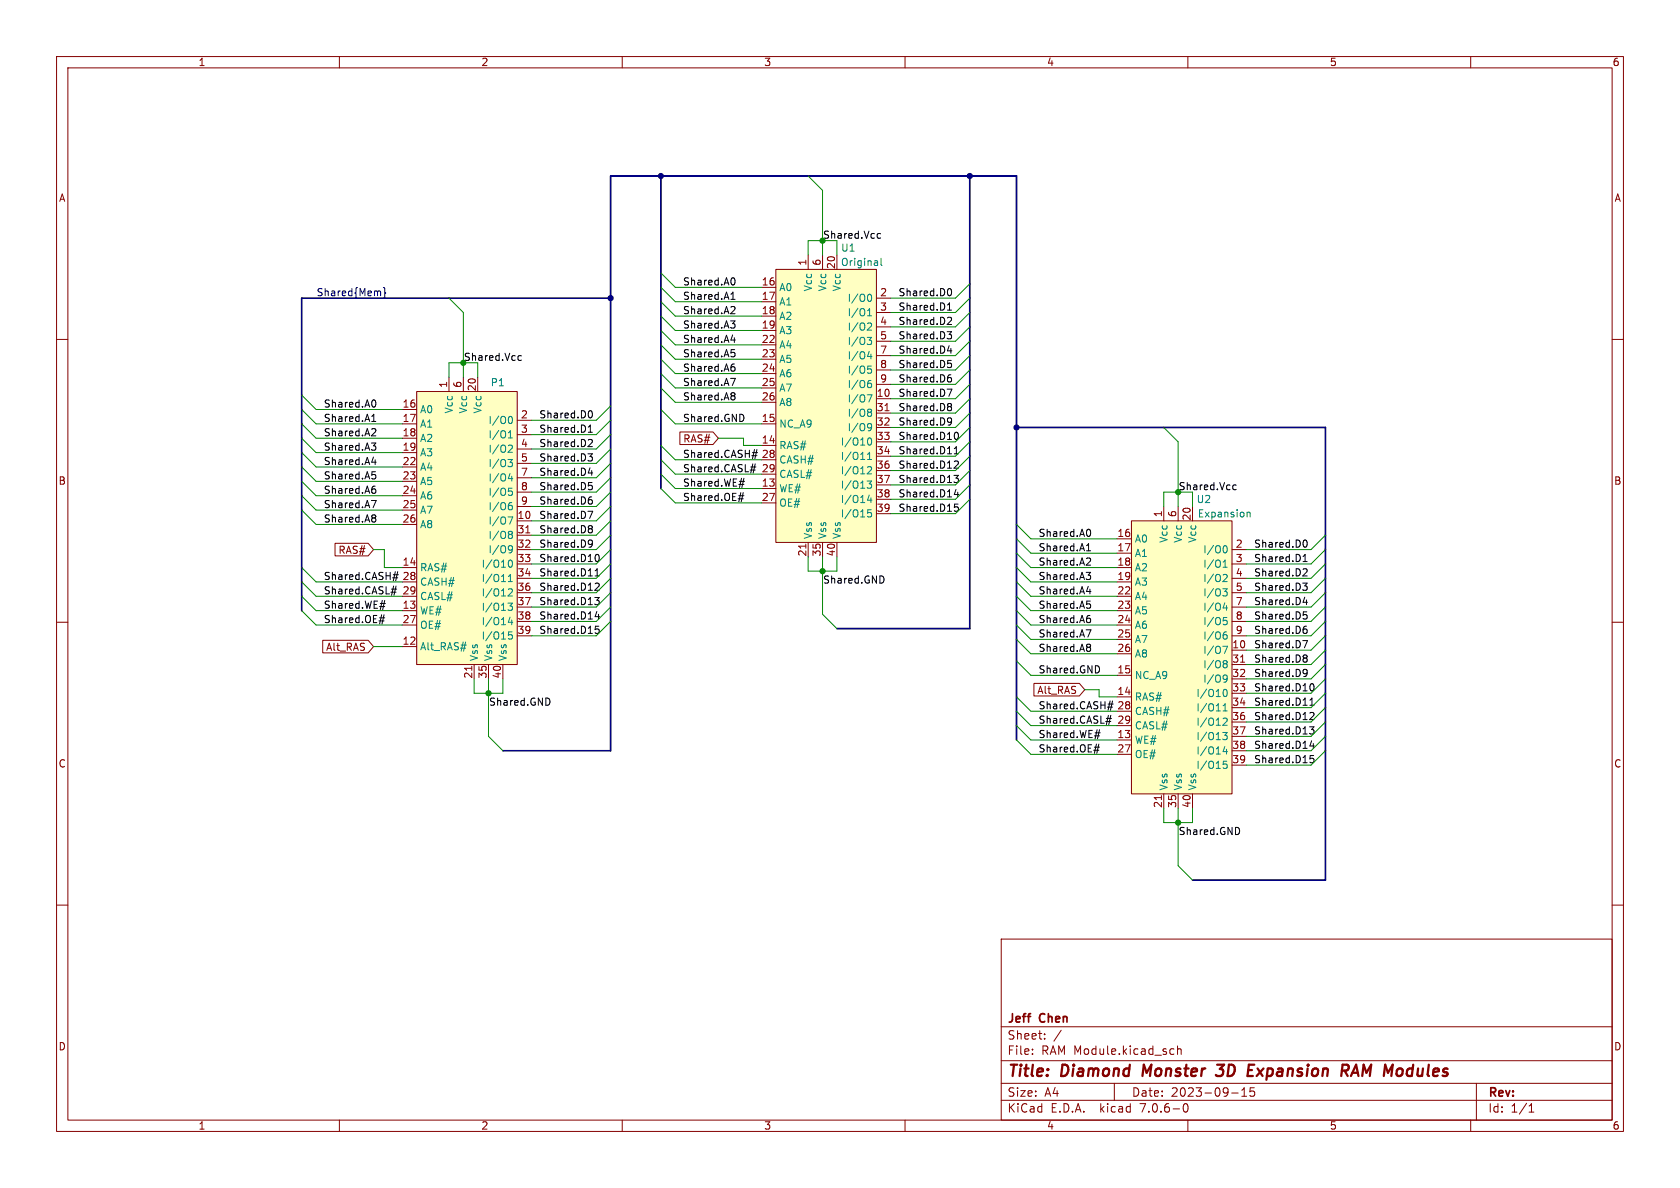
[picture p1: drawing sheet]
<svg xmlns="http://www.w3.org/2000/svg" width="297mm" height="210mm" viewBox="0 0 297 210" stroke-linecap="round" stroke-linejoin="round" font-family="sans-serif">
<g fill="none" stroke="#840000" stroke-width=".18">
<path d="M10 10h277v190h-277zM12 12h273v186h-273zM60 10v2M110 10v2M160 10v2M210 10v2M260 10v2M10 60h2M134.6 50.8h2.6M134.6 53.3h2.6M134.6 55.9h2.6M134.6 58.4h2.6"/>
<path d="M137.2 47.6h17.7v48.3h-17.7zM142.9 45.1v2.5M145.4 45.1v2.5M148 45.1v2.5M154.9 52.7h2.6M154.9 55.2h2.6M154.9 57.8h2.6M285 60h2M71.1 74.9h2.6M71.1 72.4h2.6M71.1 77.5h2.6M73.7 69.2h17.7v48.3h-17.7z"/>
<path d="M79.4 66.7v2.5M81.9 66.7v2.5M84.5 66.7v2.5M91.4 74.3h2.6M91.4 76.8h2.6M91.4 79.4h2.6M120.2 76.4h5.8l1 1.1-1 1.1h-5.8zM134.6 78.7h2.6M134.6 61h2.6M134.6 63.5h2.6M134.6 66h2.6M134.6 68.6h2.6"/>
<path d="M134.6 71.1h2.6M134.6 74.9h2.6M154.9 70.5h2.6M154.9 73h2.6M154.9 75.6h2.6M154.9 78.1h2.6M154.9 60.3h2.6M154.9 62.9h2.6M154.9 65.4h2.6M154.9 67.9h2.6M156.5 72.6h.7M59.2 96h5.9l.9 1.2-.9 1.1h-5.9z"/>
<path d="M71.1 80h2.6M71.1 82.6h2.6M71.1 85.1h2.6M71.1 87.6h2.6M71.1 90.2h2.6M71.1 92.7h2.6M91.4 92.1h2.6M91.4 94.6h2.6M91.4 97.2h2.6M91.4 99.7h2.6M91.4 81.9h2.6M91.4 84.5h2.6"/>
<path d="M91.4 87h2.6M91.4 89.5h2.6M93 94.2h.7M134.6 86.4h2.6M134.6 88.9h2.6M134.6 81.3h2.6M134.6 83.8h2.6M142.5 96.2v.7M142.9 95.9v2.5M145.4 95.9v2.5M148 95.9v2.5M154.9 80.6h2.6"/>
<path d="M154.9 83.2h2.6M154.9 85.7h2.6M154.9 88.3h2.6M154.9 90.8h2.6M197.5 95.3h2.5M197.5 97.8h2.5M200 92.1h17.8v48.2h-17.8zM205.7 89.5v2.6M208.3 89.5v2.6M210.8 89.5v2.6M217.8 97.2h2.5M217.8 99.7h2.5"/>
<path d="M10 110h2M57.1 113.2h8l.9 1.1-.9 1.1h-8zM71.1 108h2.6M71.1 100.3h2.6M71.1 110.5h2.6M71.1 102.9h2.6M71.1 105.4h2.6M71.1 114.3h2.6M83.4 117.8v.7M83.8 117.5v2.5M86.4 117.5v2.5M88.9 117.5v2.5"/>
<path d="M91.4 102.2h2.6M91.4 104.8h2.6M91.4 107.3h2.6M91.4 109.9h2.6M91.4 112.4h2.6M197.5 108h2.5M197.5 100.3h2.5M197.5 110.5h2.5M197.5 102.9h2.5M197.5 105.4h2.5M197.5 113h2.5M197.5 115.6h2.5"/>
<path d="M197.5 119.4h2.5M217.8 102.2h2.5M217.8 104.8h2.5M217.8 107.3h2.5M217.8 109.9h2.5M217.8 112.4h2.5M217.8 114.9h2.5M217.8 117.5h2.5M219.3 117.1h.7M285 110h2M182.8 120.8h8l1 1.1-1 1.1h-8zM197.5 130.8h2.5"/>
<path d="M197.5 123.2h2.5M197.5 133.4h2.5M197.5 125.7h2.5M197.5 128.3h2.5M217.8 120h2.5M217.8 122.6h2.5M217.8 125.1h2.5M217.8 127.6h2.5M217.8 130.2h2.5M217.8 132.7h2.5M217.8 135.3h2.5M10 160h2"/>
<path d="M205.3 140.6v.8M205.7 140.3v2.6M208.3 140.3v2.6M210.8 140.3v2.6M285 160h2M177 166h108v32h-108zM60 198v2M110 198v2M160 198v2M177 194.5h108M177 191.5h108M177 187.5h108"/>
<path d="M177 181.5h108M182.5 186.3v.1M182.5 185.5v.1M184.7 183.6v.1M184.7 182.8v.1M187.6 182.1l-1.3 2M197 191.5v3M207.1 185.4l.4 .1M207.5 186.3l-.4 .1M208.2 185.5l.2-.1 .3 .1 .1 .9M208.2 184.9v1.5M209.3 195.2l.2-.1a.81 .81 0 0 1 .6 .6 .81 .81 0 0 1-.3 .8l-.1 .1a.81 .81 0 0 1-.4-1.4z"/>
<path d="M210 198v2M217.7 193.2h1.2M219.5 193.8h.9M219.5 192.7l.5-.4v1.5M221.7 192.3h-.7v.7l.2-.1h.5l.1 .3-.1 .5-.2 .1-.5-.1M260 198v2M261 191.5v6.5M270.3 196.6h.9M270.3 195.5l.4-.4v1.5"/>
</g>
<path d="M202.2 188.2l-.2 2M214.9 190l.3 .2h.6l.3-.2M215.2 188.2h1.2l-.8 .8 .5 .1M220.5 190.2h1M220.8 188.2h.9M223.4 188.9l-1.2 1.3M237.7 189.3l.6 .9M238.1 188.2l.2 .1a.58 .58 0 0 1-.3 1M239.1 189.6h.9M239.7 188.2l-.9 2" fill="none" stroke="#840000" stroke-width=".4"/>
<g fill="#ffffc2" stroke="#ffffc2" stroke-width=".18">
<path d="M137.2 47.6h17.7v48.3h-17.7z"/>
<path d="M73.7 69.2h17.7v48.3h-17.7z"/>
<path d="M200 92.1h17.8v48.2h-17.8z"/>
</g>
<g fill="none" stroke="#008484" stroke-width=".18">
<path d="M153.3 59.6h.8l-.4 .5 .3 .1 .1 .5-.3 .2h-.3M153.4 55.8h.7M153.4 54.9l.3-.3v1.2M153.5 52.1l.2-.1a.68 .68 0 0 1 .4 .6 .68 .68 0 0 1-.4 .7l-.2-.1M153.5 57.1l.5 .1 .1 .3-.8 .9h.8M155.8 45.7v1.1l.1 .1M89.9 77.4h.7M89.9 76.5l.3-.4v1.3M90 73.7l.2-.1a.68 .68 0 0 1 .4 .6 .68 .68 0 0 1-.4 .7l-.2-.1M90 78.7h.5l.1 .3-.8 1h.8M153.3 69.8h.9l-.6 1.3M153.4 77.9l.1-.4 .2-.1a.68 .68 0 0 1 .4 .6 .68 .68 0 0 1-.4 .7l-.2-.1-.1-.4"/>
<path d="M153.4 64.7h.6M153.5 65.2h.3l.3 .2-.1 .5-.5 .1M153.6 67.7l.4 .1 .1 .2-.1 .4-.4 .1M153.6 72.3h.2l.3 .3-.3 .3M153.6 74.9l.4 .1a.84 .84 0 0 1-.3 1.1h-.2M153.6 72.9h.2M153.7 62.1l-.3 .9h.8M153.8 72.9l.3 .2v.3l-.1 .1-.4 .1M154 62.6v.8M154 67.3h-.4M154.1 75.4l-.1 .2-.4 .1M89.8 81.2h.8l-.4 .5 .3 .1 .1 .5-.3 .2h-.3"/>
<path d="M89.8 91.4h.9l-.6 1.3M89.9 99.5l.1-.4 .2-.1a.68 .68 0 0 1 .4 .6 .68 .68 0 0 1-.4 .7l-.2-.1-.1-.4M89.9 86.3h.6M90 86.8h.3l.3 .2-.1 .5-.5 .1M90.1 89.3l.4 .1 .1 .2-.1 .4-.4 .1M90.1 93.9h.2l.3 .3-.3 .3M90.1 96.5l.4 .1a.84 .84 0 0 1-.3 1.1h-.2M90.1 94.5h.2M90.2 83.7l-.3 .9h.8M90.3 94.5l.3 .2v.3l-.1 .1-.4 .1M90.5 84.2v.8M90.5 88.8l-.4 .1"/>
<path d="M90.6 97l-.1 .2-.4 .1M153.3 85h.8l-.4 .5 .3 .1v.6l-.2 .1-.4-.1M153.4 82.6l.4-.1 .3 .4-.8 .9h.8M153.4 80.3l.3-.3v1.2M153.4 81.2h.7M153.7 87.5l-.3 .9h.8M154 88v.8M154 90.1h-.6v.6l.1-.1 .5 .1 .1 .1-.1 .5-.2 .1-.4-.1M216.2 99.4l.4-.4v1.3M216.4 96.5h.1a.68 .68 0 0 1 .5 .6 .68 .68 0 0 1-.5 .6h-.1M220.5 90.5v.9M220.5 90.7l.1-.2 .3 .1 .1 .8"/>
<path d="M81.5 114h.9M89.8 106.6h.8l-.4 .5 .3 .1v.6l-.2 .1-.4-.1M89.9 104.2l.4-.1 .3 .3-.8 1h.8M89.9 101.9l.3-.4v1.3M89.9 102.8h.7M90.2 109.1l-.3 .9h.8M90.5 109.6v.8M90.5 111.7h-.6v.6l.1-.1h.5l.1 .2-.1 .5-.2 .1-.4-.1M216.2 104.1h.8l-.5 .5 .4 .1 .1 .4-.3 .3h-.3M216.2 114.2h.8l-.5 1.3M216.2 100.3h.8M216.3 109.2h.6"/>
<path d="M216.4 101.5l.4 .1 .2 .3-.8 .9h.8M216.4 109.6h.3l.3 .3-.2 .5h-.4M216.5 112.2h.3l.2 .2-.1 .5-.4 .1M216.5 116.8h.2l.3 .2-.3 .3M216.5 119.3l.4 .1a.84 .84 0 0 1-.3 1.2h-.2M216.5 117.3h.2M216.5 106.6l-.3 .9h.8M216.7 117.3l.3 .3v.2l-.2 .2-.3 .1M216.8 111.7l-.3 .1M216.8 107v.9M217 119.9l-.2 .2h-.3M216.2 129.5h.8l-.5 .5 .4 .1v.5l-.2 .2-.5-.1"/>
<path d="M216.2 122.3l.2-.3 .1-.1a.68 .68 0 0 1 .5 .6 .68 .68 0 0 1-.5 .6l-.1-.1-.2-.3M216.2 127.1l.5-.2 .3 .4-.8 .9h.8M216.2 124.8l.4-.4v1.3M216.2 125.7h.8M216.5 132l-.3 .9h.8M216.8 132.4v.9M216.9 134.6h-.6l-.1 .6 .2-.2 .4 .1 .2 .2-.1 .4-.2 .1-.5-.1"/>
</g>
<g fill="none" stroke="#000" stroke-width=".18">
<path d="M129.2 56.7h.7l-.4 .5 .4 .1v.5l-.2 .2h-.4M129.2 52.9h.7M129.2 52l.4-.4v1.3M129.4 54.2h.4l.1 .3-.7 1h.7M129.5 49.1a.68 .68 0 0 1 .5 .6 .68 .68 0 0 1-.5 .7M129.8 59.7v.8M155.1 42l.2 .1h.4M155.7 41.3h-.4l-.2 .1M167.4 58.6h.8l-.4 .5 .4 .1v.5l-.2 .2h-.4M167.5 54.8h.7M167.5 53.9l.4-.3v1.2M167.7 51.1l.1-.1a.68 .68 0 0 1 .4 .6 .68 .68 0 0 1-.4 .7l-.1-.1"/>
<path d="M167.7 56.1l.4 .1 .1 .3-.8 .9h.8M65.7 78.3h.7l-.4 .5 .4 .1v.4l-.2 .3h-.4M65.7 74.5h.7M65.7 73.6l.4-.4v1.3M65.9 75.8h.4l.1 .3-.7 .9h.7M66 70.7a.68 .68 0 0 1 .5 .6 .68 .68 0 0 1-.5 .7M91.6 63.6l.2 .1h.4M92.2 62.9h-.4l-.2 .1M104 76.4h.7M104 75.5l.4-.4v1.3M104.2 77.7h.4l.1 .3-.8 1h.8M104.2 72.7l.1-.1a.68 .68 0 0 1 .4 .6 .68 .68 0 0 1-.4 .7l-.1-.1"/>
<path d="M129.2 66.9h.8l-.5 1.3M129.2 60.1h.8M129.3 61.8h.6M129.4 62.3h.3l.2 .2v.5l-.5 .1M129.5 69.4h.2l.2 .3-.2 .3M129.5 64.8h.2l.2 .3v.4l-.4 .1M129.5 70h.2M129.7 70l.2 .2v.3l-.2 .2h-.2M129.8 64.3l-.3 .1M131.3 73.3l.2 .5-.2 .6M133.4 79.5l-.4 1.6M133.8 79.5l-.3 1.6"/>
<path d="M167.4 68.8h.9l-.6 1.3M167.6 63.7h.6M167.7 64.2h.3l.2 .2v.5l-.5 .1M167.7 66.7h.3l.2 .3v.4l-.5 .1M167.7 71.3h.3l.2 .3-.2 .3M167.7 73.9l.5 .1a.84 .84 0 0 1-.3 1.1h-.3M167.7 71.9h.3M167.8 61.1l-.3 .9h.8M168 71.9l.2 .1v.4l-.2 .2h-.3M168.1 61.6v.8M168.1 66.3h-.4M168.2 74.4l-.2 .3h-.3"/>
<path d="M168.7 79.3l.4-.3v1.2M168.7 76.9l.1-.4 .2-.1a.68 .68 0 0 1 .5 .6 .68 .68 0 0 1-.5 .7l-.2-.1-.1-.4M65.7 88.5h.8l-.5 1.2M65.7 81.7h.8M65.8 83.4h.6M65.9 83.9h.3l.2 .2-.1 .5-.4 .1M66 91h.2l.2 .3-.2 .3M66 86.4h.2l.2 .3v.4l-.4 .1M66 91.6h.2M66.2 91.6l.2 .2v.2l-.2 .3h-.2M66.3 81.3v.8M66.3 85.9l-.3 .1"/>
<path d="M103.9 80.2h.8l-.4 .5 .4 .1v.4l-.2 .3h-.4M103.9 90.4h.9l-.6 1.3M104.1 85.3h.6M104.2 85.8h.3l.2 .2v.5l-.5 .1M104.2 88.3h.3l.2 .3v.4l-.5 .1M104.2 92.9h.3l.2 .3-.2 .3M104.2 95.5l.5 .1a.84 .84 0 0 1-.3 1.1h-.3M104.2 93.5h.3M104.3 82.7l-.3 .9h.8M104.5 93.5l.2 .1v.3l-.2 .3h-.3M104.6 83.2v.8M104.6 87.8l-.4 .1"/>
<path d="M104.7 96l-.2 .2h-.3M105.2 98.5l.1-.4 .2-.1a.68 .68 0 0 1 .5 .6 .68 .68 0 0 1-.5 .7l-.2-.1-.1-.4M130.5 88.2h.9M130.6 85.6h.9M130.6 87.6h.9M130.7 85.1h.9M131 87.1l-.4 1.6M131.4 87.1l-.4 1.6M131.5 84.5l-.3 1.7M132.6 83.1h.9M132.7 82.5h.9M132.9 80.6h.9"/>
<path d="M133 80h.9M133.1 82l-.4 1.6M133.5 82l-.4 1.6M168.6 84h.8l-.4 .5 .4 .1v.6l-.2 .1-.5-.1M168.7 80.2h.7M168.7 81.6l.5-.1 .2 .4-.8 .9h.8M169 86.5l-.3 .9h.8M169.3 87v.8M169.4 89.1h-.6l-.1 .6 .2-.1 .4 .1 .1 .1v.5l-.2 .1-.5-.1M192.1 97.4h.7M192.1 96.5l.3-.4v1.3M192.3 98.6l.4 .1 .1 .3-.8 .9h.8"/>
<path d="M192.4 93.6a.68 .68 0 0 1 .4 .6 .68 .68 0 0 1-.4 .6M218 86.5l.2 .1 .3-.1M218.5 85.8l-.3-.1-.2 .1M230.4 99.3h.7M230.4 98.4l.3-.4v1.3M230.5 95.5h.2a.68 .68 0 0 1 .4 .6 .68 .68 0 0 1-.4 .6h-.2M67 109.8h.9M67.1 107.2h.9M67.1 109.2h.9M67.2 106.7h.9M67.5 108.7l-.4 1.6M67.9 108.7l-.4 1.6"/>
<path d="M68 106.1l-.3 1.7M69.1 104.7h.9M69.2 104.1h.9M69.4 102.1h.9M69.5 101.6h.9M69.6 103.6l-.4 1.6M69.9 101.1l-.4 1.6M70 103.6l-.4 1.6M70.3 101.1l-.3 1.6M105.1 105.6h.8l-.4 .5 .4 .1v.6l-.2 .1-.5-.1M105.2 103.2l.5-.1 .2 .3-.8 1h.8M105.2 101.8h.7"/>
<path d="M105.2 100.9l.4-.4v1.3M105.5 108.1l-.3 .9h.8M105.8 108.6v.8M105.9 110.7h-.6l-.1 .6 .2-.1h.4l.1 .2v.5l-.2 .1-.5-.1M156 101.9l.3 .5-.3 .6M192 101.2h.8l-.4 .5 .3 .1 .1 .4-.2 .2h-.4M192 111.3h.9l-.6 1.3M192.1 104.6h.8M192.1 106.3h.6M192.3 106.7h.3l.2 .3-.1 .4-.4 .1M192.3 109.3h.3l.2 .2-.1 .4-.4 .2M192.3 113.9h.3l.2 .2-.2 .3"/>
<path d="M192.3 114.4h.3M192.6 114.4l.2 .3v.2l-.2 .2h-.3M192.7 104.1v.9M192.7 108.8l-.4 .1M194.1 117.7l.3 .5-.3 .7M230.3 103.1h.8l-.4 .5 .3 .1 .1 .4-.3 .3h-.3M230.3 113.2h.8l-.5 1.3M230.4 108.2h.6M230.5 100.5l.5 .1 .1 .3-.8 .9h.8M230.5 108.6h.3l.3 .3-.1 .4-.5 .1M230.6 111.2h.2l.3 .2-.1 .5-.4 .1M230.6 115.8h.2l.3 .2-.3 .3"/>
<path d="M230.6 118.3l.4 .1a.84 .84 0 0 1-.3 1.2h-.2M230.6 116.3h.2M230.7 105.6l-.3 .9h.7M230.8 116.3l.2 .1 .1 .4-.3 .3h-.2M231 110.7l-.4 .1M231 106v.9M231.1 118.9l-.3 .2h-.2M97 123.5l.2 .4-.2 .7M193.4 132.6h.9M193.5 130.1h.9M193.5 132.1h.9M193.6 129.5h.9"/>
<path d="M193.8 131.5l-.3 1.7M194.3 131.5l-.4 1.7M194.4 129l-.4 1.6M195.5 127.5h.9M195.6 127h.9M195.8 125h.9M195.9 124.5h.9M196 126.5l-.4 1.6M196.3 123.9l-.4 1.6M196.4 126.5l-.4 1.6M196.7 123.9l-.4 1.6M231.5 128.5h.8l-.4 .5 .3 .1v.5l-.1 .2-.5-.1"/>
<path d="M231.6 121.3l.1-.3 .2-.1a.68 .68 0 0 1 .4 .6 .68 .68 0 0 1-.4 .6l-.2-.1-.1-.4M231.6 126.1l.5-.2 .2 .4-.8 .9h.8M231.6 124.7h.7M231.6 123.8l.3-.4v1.3M231.9 131l-.3 .9h.8M232.2 131.4v.9M232.2 133.6h-.6v.6l.2-.2 .4 .1 .1 .2-.1 .4-.1 .1-.5-.1M218.9 146.3l.2 .5-.2 .7"/>
</g>
<path d="M67.2 51.5l.1 .8M67.8 50.8l.2 .2v.6l.2 .2-.2 .2v.6l-.2 .2" fill="none" stroke="#000084" stroke-width=".18"/>
<path d="M116.8 31.1v55.3M171.4 31.1v80h-23.4M107.9 52.7h-54.6v55.3M179.7 75.6h54.6v80h-23.5M179.7 130.8v-99.7h-71.8v101.6h-19" fill="none" stroke="#000084" stroke-width=".3"/>
<g fill="none" stroke="#008400" stroke-width=".18">
<path d="M142.9 31.1l2.5 2.6v11.4M79.4 52.7l2.5 2.5v11.5M116.8 55.9l2.6 2.5h15.2M116.8 58.4l2.6 2.6h15.2M116.8 48.3l2.6 2.5h15.2M116.8 53.3l2.6 2.6h15.2M116.8 50.8l2.6 2.5h15.2M145.4 42.5h-2.5v2.6M148 42.5v2.6M171.4 50.2l-2.5 2.5h-11.4M171.4 52.7l-2.5 2.5h-11.4M171.4 55.2l-2.5 2.6h-11.4"/>
<path d="M171.4 57.8l-2.5 2.5h-11.4M53.3 74.9l2.6 2.6h15.2M53.3 72.4l2.6 2.5h15.2M53.3 69.9l2.6 2.5h15.2M53.3 77.5l2.6 2.5h15.2M81.9 64.1h-2.5v2.6M84.5 64.1v2.6M107.9 79.4l-2.5 2.5h-11.4M107.9 76.8l-2.5 2.6h-11.4M107.9 71.8l-2.5 2.5h-11.4M107.9 74.3l-2.5 2.5h-11.4M116.8 78.7l2.6 2.6h15.2"/>
<path d="M116.8 61l2.6 2.5h15.2M116.8 63.5l2.6 2.5h15.2M116.8 66l2.6 2.6h15.2M116.8 68.6l2.6 2.5h15.2M116.8 72.4l2.6 2.5h15.2M127 77.5h4.4v1.2h3.2M171.4 73l-2.5 2.6h-11.4M171.4 70.5l-2.5 2.5h-11.4M171.4 65.4l-2.5 2.5h-11.4M171.4 67.9l-2.5 2.6h-11.4M171.4 78.1l-2.5 2.5h-11.4M171.4 75.6l-2.5 2.5h-11.4"/>
<path d="M171.4 62.9l-2.5 2.5h-11.4M171.4 60.3l-2.5 2.6h-11.4M205.7 75.6l2.6 2.5v11.4M53.3 85.1l2.6 2.5h15.2M53.3 82.6l2.6 2.5h15.2M53.3 80l2.6 2.6h15.2M53.3 90.2l2.6 2.5h15.2M53.3 87.6l2.6 2.6h15.2M66 97.2h1.9v3.1h3.2M107.9 99.7l-2.5 2.5h-11.4M107.9 97.2l-2.5 2.5h-11.4M107.9 94.6l-2.5 2.6h-11.4"/>
<path d="M107.9 89.5l-2.5 2.6h-11.4M107.9 92.1l-2.5 2.5h-11.4M107.9 87l-2.5 2.5h-11.4M107.9 81.9l-2.5 2.6h-11.4M107.9 84.5l-2.5 2.5h-11.4M116.8 81.3l2.6 2.5h15.2M116.8 86.4l2.6 2.5h15.2M116.8 83.8l2.6 2.6h15.2M142.9 98.4v2.6h5.1v-2.6M145.4 98.4v10.2l2.6 2.5M171.4 88.3l-2.5 2.5h-11.4M171.4 85.7l-2.5 2.6h-11.4"/>
<path d="M171.4 80.6l-2.5 2.6h-11.4M171.4 83.2l-2.5 2.5h-11.4M179.7 92.7l2.5 2.6h15.3M179.7 97.8l2.5 2.5h15.3M179.7 95.3l2.5 2.5h15.3M208.3 87h-2.6v2.5M210.8 87v2.5M234.3 99.7l-2.5 2.5h-11.5M234.3 97.2l-2.5 2.5h-11.5M234.3 94.6l-2.5 2.6h-11.5M53.3 102.9l2.6 2.5h15.2M53.3 105.4l2.6 2.6h15.2"/>
<path d="M53.3 100.3l2.6 2.6h15.2M53.3 108l2.6 2.5h15.2M66 114.3h5.1M107.9 109.9l-2.5 2.5h-11.4M107.9 107.3l-2.5 2.6h-11.4M107.9 104.8l-2.5 2.5h-11.4M107.9 102.2l-2.5 2.6h-11.4M179.7 102.9l2.5 2.5h15.3M179.7 105.4l2.5 2.6h15.3M179.7 100.3l2.5 2.6h15.3M179.7 108l2.5 2.5h15.3M179.7 113l2.5 2.6h15.3"/>
<path d="M179.7 110.5l2.5 2.5h15.3M179.7 116.8l2.5 2.6h15.3M234.3 114.9l-2.5 2.6h-11.5M234.3 112.4l-2.5 2.5h-11.5M234.3 117.5l-2.5 2.5h-11.5M234.3 109.9l-2.5 2.5h-11.5M234.3 107.3l-2.5 2.6h-11.5M234.3 104.8l-2.5 2.5h-11.5M234.3 102.2l-2.5 2.6h-11.5M83.8 120v2.6h5.1v-2.6M86.4 120v10.2l2.5 2.5M179.7 130.8l2.5 2.6h15.3"/>
<path d="M179.7 125.7l2.5 2.6h15.3M179.7 128.3l2.5 2.5h15.3M179.7 123.2l2.5 2.5h15.3M191.8 121.9h2.5v1.3h3.2M234.3 120l-2.5 2.6h-11.5M234.3 122.6l-2.5 2.5h-11.5M234.3 125.1l-2.5 2.5h-11.5M234.3 127.6l-2.5 2.6h-11.5M234.3 130.2l-2.5 2.5h-11.5M234.3 132.7l-2.5 2.6h-11.5M205.7 142.9v2.5h5.1v-2.5M208.3 142.9v10.1l2.5 2.6"/>
</g>
<g fill="#008400" stroke="#008400" stroke-width=".18">
<circle cx="208.3" cy="145.4" r=".46"/>
<circle cx="145.4" cy="101" r=".46"/>
<circle cx="208.3" cy="87" r=".46"/>
<circle cx="81.9" cy="64.1" r=".46"/>
<circle cx="145.4" cy="42.5" r=".46"/>
<circle cx="86.4" cy="122.6" r=".46"/>
</g>
<g fill="#000084" stroke="#000084" stroke-width=".18">
<circle cx="179.7" cy="75.6" r=".46"/>
<circle cx="116.8" cy="31.1" r=".46"/>
<circle cx="107.9" cy="52.7" r=".46"/>
<circle cx="171.4" cy="31.1" r=".46"/>
</g>
<g font-size="2.8" fill="#840000">
<text x="178" y="190.9">Title:</text>
<text x="187.7" y="190.9">Diamond</text>
<text x="202.8" y="190.9">Monster</text>
<text x="216.8" y="190.9">3D</text>
<text x="223" y="190.9">Expansion</text>
<text x="240.4" y="190.9">RAM Modules</text>
</g>
<g font-size="2.1" fill="#840000">
<text x="178" y="184">Sheet:</text>
<text x="178" y="181.2">Jeff</text>
<text x="183.9" y="181.2">Chen</text>
<text x="178" y="186.7">File:</text>
<text x="184.1" y="186.7">RAM Module.kicad_sch</text>
<text x="178" y="196.9">KiCad</text>
<text x="178" y="194.1">Size:</text>
<text x="184.7" y="194.1">A4</text>
<text x="185.7" y="196.9">E.D.A.</text>
<text x="194.6" y="196.9">kicad</text>
<text x="200" y="194.1">Date:</text>
<text x="201.8" y="196.9">7.0.6-0</text>
<text x="207" y="194.1">2023-09-15</text>
<text x="263" y="194.3">Rev:</text>
<text x="263" y="196.9">Id:</text>
<text x="267.1" y="196.9">1/1</text>
</g>
<g font-size="1.8" fill="#840000">
<text x="35" y="11.9">1</text>
<text x="85" y="11.9">2</text>
<text x="135" y="11.9">3</text>
<text x="185" y="11.9">4</text>
<text x="235" y="11.9">5</text>
<text x="285" y="11.9">6</text>
<text x="10.3" y="35.9">A</text>
<text x="285.3" y="35.9">A</text>
<text x="142.6" y="47.1" transform="rotate(-90 142.6 47.1)">1</text>
<text x="145.2" y="47.1" transform="rotate(-90 145.2 47.1)">6</text>
<text x="147.7" y="47.7" transform="rotate(-90 147.7 47.7)">20</text>
<text x="134.6" y="50.5">16</text>
<text x="134.6" y="53.1">17</text>
<text x="155.5" y="52.5">2</text>
<text x="134.6" y="55.6">18</text>
<text x="134.6" y="58.2">19</text>
<text x="155.5" y="55">3</text>
<text x="155.5" y="57.5">4</text>
<text x="134.6" y="60.7">22</text>
<text x="134.6" y="63.2">23</text>
<text x="134.6" y="65.8">24</text>
<text x="155.5" y="60.1">5</text>
<text x="155.5" y="62.6">7</text>
<text x="155.5" y="65.2">8</text>
<text x="79.1" y="68.7" transform="rotate(-90 79.1 68.7)">1</text>
<text x="81.7" y="68.7" transform="rotate(-90 81.7 68.7)">6</text>
<text x="84.2" y="69.3" transform="rotate(-90 84.2 69.3)">20</text>
<text x="134.6" y="68.3">25</text>
<text x="134.6" y="70.9">26</text>
<text x="154.9" y="70.2">10</text>
<text x="155.5" y="67.7">9</text>
<text x="71.1" y="72.1">16</text>
<text x="71.1" y="74.7">17</text>
<text x="71.1" y="77.2">18</text>
<text x="92" y="74">2</text>
<text x="92" y="76.6">3</text>
<text x="134.6" y="74.7">15</text>
<text x="154.9" y="72.8">31</text>
<text x="154.9" y="75.3">32</text>
<text x="154.9" y="77.9">33</text>
<text x="71.1" y="79.8">19</text>
<text x="71.1" y="82.3">22</text>
<text x="92" y="79.1">4</text>
<text x="92" y="81.7">5</text>
<text x="120.7" y="78.4">RAS#</text>
<text x="134.6" y="78.5">14</text>
<text x="134.6" y="81">28</text>
<text x="134.6" y="83.6">29</text>
<text x="154.9" y="80.4">34</text>
<text x="154.9" y="82.9">36</text>
<text x="10.3" y="85.9">B</text>
<text x="71.1" y="84.8">23</text>
<text x="71.1" y="87.4">24</text>
<text x="71.1" y="89.9">25</text>
<text x="92" y="84.2">7</text>
<text x="92" y="86.7">8</text>
<text x="92" y="89.3">9</text>
<text x="134.6" y="86.1">13</text>
<text x="134.6" y="88.6">27</text>
<text x="154.9" y="85.5">37</text>
<text x="154.9" y="88">38</text>
<text x="285.3" y="85.9">B</text>
<text x="71.1" y="92.5">26</text>
<text x="91.4" y="91.8">10</text>
<text x="91.4" y="94.4">31</text>
<text x="154.9" y="90.6">39</text>
<text x="197.4" y="95">16</text>
<text x="205.5" y="91.5" transform="rotate(-90 205.5 91.5)">1</text>
<text x="208" y="91.5" transform="rotate(-90 208 91.5)">6</text>
<text x="210.6" y="92.1" transform="rotate(-90 210.6 92.1)">20</text>
<text x="59.7" y="98.1">RAS#</text>
<text x="71.1" y="100.1">14</text>
<text x="91.4" y="96.9">32</text>
<text x="91.4" y="99.4">33</text>
<text x="91.4" y="102">34</text>
<text x="142.6" y="98.5" transform="rotate(-90 142.6 98.5)">21</text>
<text x="145.2" y="98.5" transform="rotate(-90 145.2 98.5)">35</text>
<text x="147.7" y="98.5" transform="rotate(-90 147.7 98.5)">40</text>
<text x="197.4" y="97.5">17</text>
<text x="197.4" y="100.1">18</text>
<text x="218.4" y="96.9">2</text>
<text x="218.4" y="99.4">3</text>
<text x="218.4" y="102">4</text>
<text x="71.1" y="107.7">13</text>
<text x="71.1" y="102.6">28</text>
<text x="71.1" y="105.2">29</text>
<text x="91.4" y="104.5">36</text>
<text x="91.4" y="107.1">37</text>
<text x="197.4" y="102.6">19</text>
<text x="197.4" y="105.2">22</text>
<text x="197.4" y="107.7">23</text>
<text x="218.4" y="104.5">5</text>
<text x="218.4" y="107.1">7</text>
<text x="71.1" y="110.2">27</text>
<text x="91.4" y="109.6">38</text>
<text x="91.4" y="112.1">39</text>
<text x="197.4" y="110.2">24</text>
<text x="197.4" y="112.8">25</text>
<text x="218.4" y="109.6">8</text>
<text x="218.4" y="112.1">9</text>
<text x="57.6" y="115.3">Alt_RAS</text>
<text x="71.1" y="114">12</text>
<text x="197.4" y="115.3">26</text>
<text x="197.4" y="119.1">15</text>
<text x="217.8" y="114.7">10</text>
<text x="217.8" y="117.2">31</text>
<text x="217.8" y="119.8">32</text>
<text x="83.6" y="120.1" transform="rotate(-90 83.6 120.1)">21</text>
<text x="86.1" y="120.1" transform="rotate(-90 86.1 120.1)">35</text>
<text x="88.6" y="120.1" transform="rotate(-90 88.6 120.1)">40</text>
<text x="183.3" y="122.9">Alt_RAS</text>
<text x="197.4" y="122.9">14</text>
<text x="197.4" y="125.5">28</text>
<text x="217.8" y="122.3">33</text>
<text x="217.8" y="124.8">34</text>
<text x="197.4" y="130.6">13</text>
<text x="197.4" y="128">29</text>
<text x="217.8" y="127.4">36</text>
<text x="217.8" y="129.9">37</text>
<text x="10.3" y="135.9">C</text>
<text x="197.4" y="133.1">27</text>
<text x="217.8" y="132.5">38</text>
<text x="217.8" y="135">39</text>
<text x="285.3" y="135.9">C</text>
<text x="205.5" y="142.9" transform="rotate(-90 205.5 142.9)">21</text>
<text x="208" y="142.9" transform="rotate(-90 208 142.9)">35</text>
<text x="210.6" y="142.9" transform="rotate(-90 210.6 142.9)">40</text>
<text x="10.3" y="185.9">D</text>
<text x="285.3" y="185.9">D</text>
<text x="35" y="199.9">1</text>
<text x="85" y="199.9">2</text>
<text x="135" y="199.9">3</text>
<text x="185" y="199.9">4</text>
<text x="235" y="199.9">5</text>
<text x="285" y="199.9">6</text>
</g>
<g font-size="1.8" fill="#008400">
<text x="145.4" y="42.3">Shared.Vcc</text>
<text x="81.9" y="63.9">Shared.Vcc</text>
<text x="208.3" y="86.7">Shared.Vcc</text>
</g>
<g font-size="1.8" fill="#008484">
<text x="148.6" y="47.2">Original</text>
<text x="148.6" y="44.7">U1</text>
<text x="137.7" y="51.7">A0</text>
<text x="143.7" y="51.6" transform="rotate(-90 143.7 51.6)">Vcc</text>
<text x="146.3" y="51.6" transform="rotate(-90 146.3 51.6)">Vcc</text>
<text x="148.8" y="51.6" transform="rotate(-90 148.8 51.6)">Vcc</text>
<text x="149.8" y="53.6">I/O0</text>
<text x="137.7" y="54.2">A1</text>
<text x="137.7" y="56.7">A2</text>
<text x="137.7" y="59.3">A3</text>
<text x="149.8" y="56.1">I/O1</text>
<text x="149.8" y="58.6">I/O2</text>
<text x="137.7" y="61.8">A4</text>
<text x="137.7" y="64.4">A5</text>
<text x="149.8" y="61.2">I/O3</text>
<text x="149.8" y="63.7">I/O4</text>
<text x="86.7" y="68.5">P1</text>
<text x="137.7" y="66.9">A6</text>
<text x="137.7" y="69.4">A7</text>
<text x="137.7" y="72">A8</text>
<text x="149.8" y="71.3">I/O7</text>
<text x="149.8" y="66.3">I/O5</text>
<text x="149.8" y="68.8">I/O6</text>
<text x="74.2" y="73.3">A0</text>
<text x="74.2" y="75.8">A1</text>
<text x="80.2" y="73.2" transform="rotate(-90 80.2 73.2)">Vcc</text>
<text x="82.8" y="73.2" transform="rotate(-90 82.8 73.2)">Vcc</text>
<text x="85.3" y="73.2" transform="rotate(-90 85.3 73.2)">Vcc</text>
<text x="86.3" y="75.2">I/O0</text>
<text x="86.3" y="77.7">I/O1</text>
<text x="137.7" y="75.8">NC_A9</text>
<text x="149.8" y="73.9">I/O8</text>
<text x="149.8" y="76.4">I/O9</text>
<text x="74.2" y="78.3">A2</text>
<text x="74.2" y="80.9">A3</text>
<text x="74.2" y="83.4">A4</text>
<text x="86.3" y="80.2">I/O2</text>
<text x="86.3" y="82.8">I/O3</text>
<text x="137.7" y="79.6">RAS#</text>
<text x="137.7" y="82.1">CASH#</text>
<text x="148.5" y="79">I/O10</text>
<text x="148.5" y="81.5">I/O11</text>
<text x="74.2" y="86">A5</text>
<text x="74.2" y="88.5">A6</text>
<text x="86.3" y="85.3">I/O4</text>
<text x="86.3" y="87.9">I/O5</text>
<text x="137.7" y="87.2">WE#</text>
<text x="137.7" y="89.8">OE#</text>
<text x="137.7" y="84.7">CASL#</text>
<text x="148.5" y="84">I/O12</text>
<text x="148.5" y="86.6">I/O13</text>
<text x="148.5" y="89.1">I/O14</text>
<text x="211.5" y="89.1">U2</text>
<text x="74.2" y="91">A7</text>
<text x="74.2" y="93.6">A8</text>
<text x="86.3" y="92.9">I/O7</text>
<text x="86.3" y="95.5">I/O8</text>
<text x="86.3" y="90.4">I/O6</text>
<text x="143.7" y="95.4" transform="rotate(-90 143.7 95.4)">Vss</text>
<text x="146.3" y="95.4" transform="rotate(-90 146.3 95.4)">Vss</text>
<text x="148.5" y="91.7">I/O15</text>
<text x="148.8" y="95.4" transform="rotate(-90 148.8 95.4)">Vss</text>
<text x="211.7" y="91.7">Expansion</text>
<text x="74.2" y="101.2">RAS#</text>
<text x="85" y="100.6">I/O10</text>
<text x="86.3" y="98">I/O9</text>
<text x="200.5" y="96.1">A0</text>
<text x="200.5" y="98.7">A1</text>
<text x="200.5" y="101.2">A2</text>
<text x="206.6" y="96.1" transform="rotate(-90 206.6 96.1)">Vcc</text>
<text x="209.1" y="96.1" transform="rotate(-90 209.1 96.1)">Vcc</text>
<text x="211.7" y="96.1" transform="rotate(-90 211.7 96.1)">Vcc</text>
<text x="212.6" y="98">I/O0</text>
<text x="212.6" y="100.6">I/O1</text>
<text x="74.2" y="103.7">CASH#</text>
<text x="74.2" y="106.3">CASL#</text>
<text x="85" y="103.1">I/O11</text>
<text x="85" y="105.6">I/O12</text>
<text x="200.5" y="103.7">A3</text>
<text x="200.5" y="106.3">A4</text>
<text x="212.6" y="103.1">I/O2</text>
<text x="212.6" y="105.6">I/O3</text>
<text x="74.2" y="108.8">WE#</text>
<text x="74.2" y="111.4">OE#</text>
<text x="85" y="108.2">I/O13</text>
<text x="85" y="110.7">I/O14</text>
<text x="85" y="113.3">I/O15</text>
<text x="200.5" y="108.8">A5</text>
<text x="200.5" y="111.4">A6</text>
<text x="200.5" y="113.9">A7</text>
<text x="212.6" y="108.2">I/O4</text>
<text x="212.6" y="110.7">I/O5</text>
<text x="212.6" y="113.3">I/O6</text>
<text x="74.2" y="115.2">Alt_RAS#</text>
<text x="84.7" y="117" transform="rotate(-90 84.7 117)">Vss</text>
<text x="87.2" y="117" transform="rotate(-90 87.2 117)">Vss</text>
<text x="89.8" y="117" transform="rotate(-90 89.8 117)">Vss</text>
<text x="200.5" y="116.4">A8</text>
<text x="212.6" y="115.8">I/O7</text>
<text x="212.6" y="118.3">I/O8</text>
<text x="200.5" y="124.1">RAS#</text>
<text x="200.5" y="120.2">NC_A9</text>
<text x="211.4" y="123.4">I/O10</text>
<text x="211.4" y="126">I/O11</text>
<text x="212.6" y="120.9">I/O9</text>
<text x="200.5" y="131.7">WE#</text>
<text x="200.5" y="126.6">CASH#</text>
<text x="200.5" y="129.1">CASL#</text>
<text x="211.4" y="128.5">I/O12</text>
<text x="211.4" y="131">I/O13</text>
<text x="200.5" y="134.2">OE#</text>
<text x="211.4" y="133.6">I/O14</text>
<text x="211.4" y="136.1">I/O15</text>
<text x="206.6" y="139.8" transform="rotate(-90 206.6 139.8)">Vss</text>
<text x="209.1" y="139.8" transform="rotate(-90 209.1 139.8)">Vss</text>
<text x="211.7" y="139.8" transform="rotate(-90 211.7 139.8)">Vss</text>
</g>
<text font-size="1.8" fill="#000084" x="55.9" y="52.4">Shared{Mem}</text>
<g font-size="1.8">
<text x="120.6" y="53.1">Shared.A1</text>
<text x="120.6" y="50.5">Shared.A0</text>
<text x="158.7" y="52.4">Shared.D0</text>
<text x="120.6" y="55.6">Shared.A2</text>
<text x="120.6" y="58.2">Shared.A3</text>
<text x="158.7" y="57.5">Shared.D2</text>
<text x="158.7" y="55">Shared.D1</text>
<text x="120.6" y="60.7">Shared.A4</text>
<text x="120.6" y="65.8">Shared.A6</text>
<text x="120.6" y="63.2">Shared.A5</text>
<text x="158.7" y="65.1">Shared.D5</text>
<text x="158.7" y="62.6">Shared.D4</text>
<text x="158.7" y="60.1">Shared.D3</text>
<text x="120.6" y="70.9">Shared.A8</text>
<text x="120.6" y="68.3">Shared.A7</text>
<text x="158.7" y="67.7">Shared.D6</text>
<text x="158.7" y="70.2">Shared.D7</text>
<text x="57.1" y="77.2">Shared.A2</text>
<text x="57.1" y="72.1">Shared.A0</text>
<text x="57.1" y="74.7">Shared.A1</text>
<text x="95.2" y="76.6">Shared.D1</text>
<text x="95.2" y="74">Shared.D0</text>
<text x="120.6" y="74.7">Shared.GND</text>
<text x="158.7" y="77.8">Shared.D10</text>
<text x="158.7" y="75.3">Shared.D9</text>
<text x="158.7" y="72.8">Shared.D8</text>
<text x="57.1" y="79.7">Shared.A3</text>
<text x="57.1" y="82.3">Shared.A4</text>
<text x="95.2" y="79.1">Shared.D2</text>
<text x="95.2" y="81.7">Shared.D3</text>
<text x="120.6" y="81">Shared.CASH#</text>
<text x="120.6" y="83.6">Shared.CASL#</text>
<text x="158.7" y="80.4">Shared.D11</text>
<text x="158.7" y="82.9">Shared.D12</text>
<text x="57.1" y="84.8">Shared.A5</text>
<text x="57.1" y="89.9">Shared.A7</text>
<text x="57.1" y="87.4">Shared.A6</text>
<text x="95.2" y="86.7">Shared.D5</text>
<text x="95.2" y="84.2">Shared.D4</text>
<text x="95.2" y="89.3">Shared.D6</text>
<text x="120.6" y="88.6">Shared.OE#</text>
<text x="120.6" y="86.1">Shared.WE#</text>
<text x="158.7" y="88">Shared.D14</text>
<text x="158.7" y="85.5">Shared.D13</text>
<text x="57.1" y="92.4">Shared.A8</text>
<text x="95.2" y="94.4">Shared.D8</text>
<text x="95.2" y="91.8">Shared.D7</text>
<text x="158.7" y="90.5">Shared.D15</text>
<text x="183.5" y="95">Shared.A0</text>
<text x="95.2" y="99.4">Shared.D10</text>
<text x="95.2" y="96.9">Shared.D9</text>
<text x="95.2" y="102">Shared.D11</text>
<text x="183.5" y="100.1">Shared.A2</text>
<text x="183.5" y="97.5">Shared.A1</text>
<text x="221.6" y="96.9">Shared.D0</text>
<text x="221.6" y="99.4">Shared.D1</text>
<text x="221.6" y="102">Shared.D2</text>
<text x="57.1" y="107.7">Shared.WE#</text>
<text x="57.1" y="102.6">Shared.CASH#</text>
<text x="57.1" y="105.1">Shared.CASL#</text>
<text x="95.2" y="107.1">Shared.D13</text>
<text x="95.2" y="104.5">Shared.D12</text>
<text x="145.4" y="103.2">Shared.GND</text>
<text x="183.5" y="107.7">Shared.A5</text>
<text x="183.5" y="105.1">Shared.A4</text>
<text x="183.5" y="102.6">Shared.A3</text>
<text x="221.6" y="104.5">Shared.D3</text>
<text x="221.6" y="107.1">Shared.D4</text>
<text x="57.1" y="110.2">Shared.OE#</text>
<text x="95.2" y="112.1">Shared.D15</text>
<text x="95.2" y="109.6">Shared.D14</text>
<text x="183.5" y="112.8">Shared.A7</text>
<text x="183.5" y="110.2">Shared.A6</text>
<text x="221.6" y="112.1">Shared.D6</text>
<text x="221.6" y="109.6">Shared.D5</text>
<text x="183.5" y="115.3">Shared.A8</text>
<text x="183.5" y="119.1">Shared.GND</text>
<text x="221.6" y="117.2">Shared.D8</text>
<text x="221.6" y="119.8">Shared.D9</text>
<text x="221.6" y="114.7">Shared.D7</text>
<text x="86.4" y="124.8">Shared.GND</text>
<text x="183.5" y="125.5">Shared.CASH#</text>
<text x="221.6" y="124.8">Shared.D11</text>
<text x="221.6" y="122.3">Shared.D10</text>
<text x="183.5" y="128">Shared.CASL#</text>
<text x="183.5" y="130.5">Shared.WE#</text>
<text x="221.6" y="127.4">Shared.D12</text>
<text x="221.6" y="129.9">Shared.D13</text>
<text x="183.5" y="133.1">Shared.OE#</text>
<text x="221.6" y="135">Shared.D15</text>
<text x="221.6" y="132.5">Shared.D14</text>
<text x="208.3" y="147.7">Shared.GND</text>
</g>
</svg>
